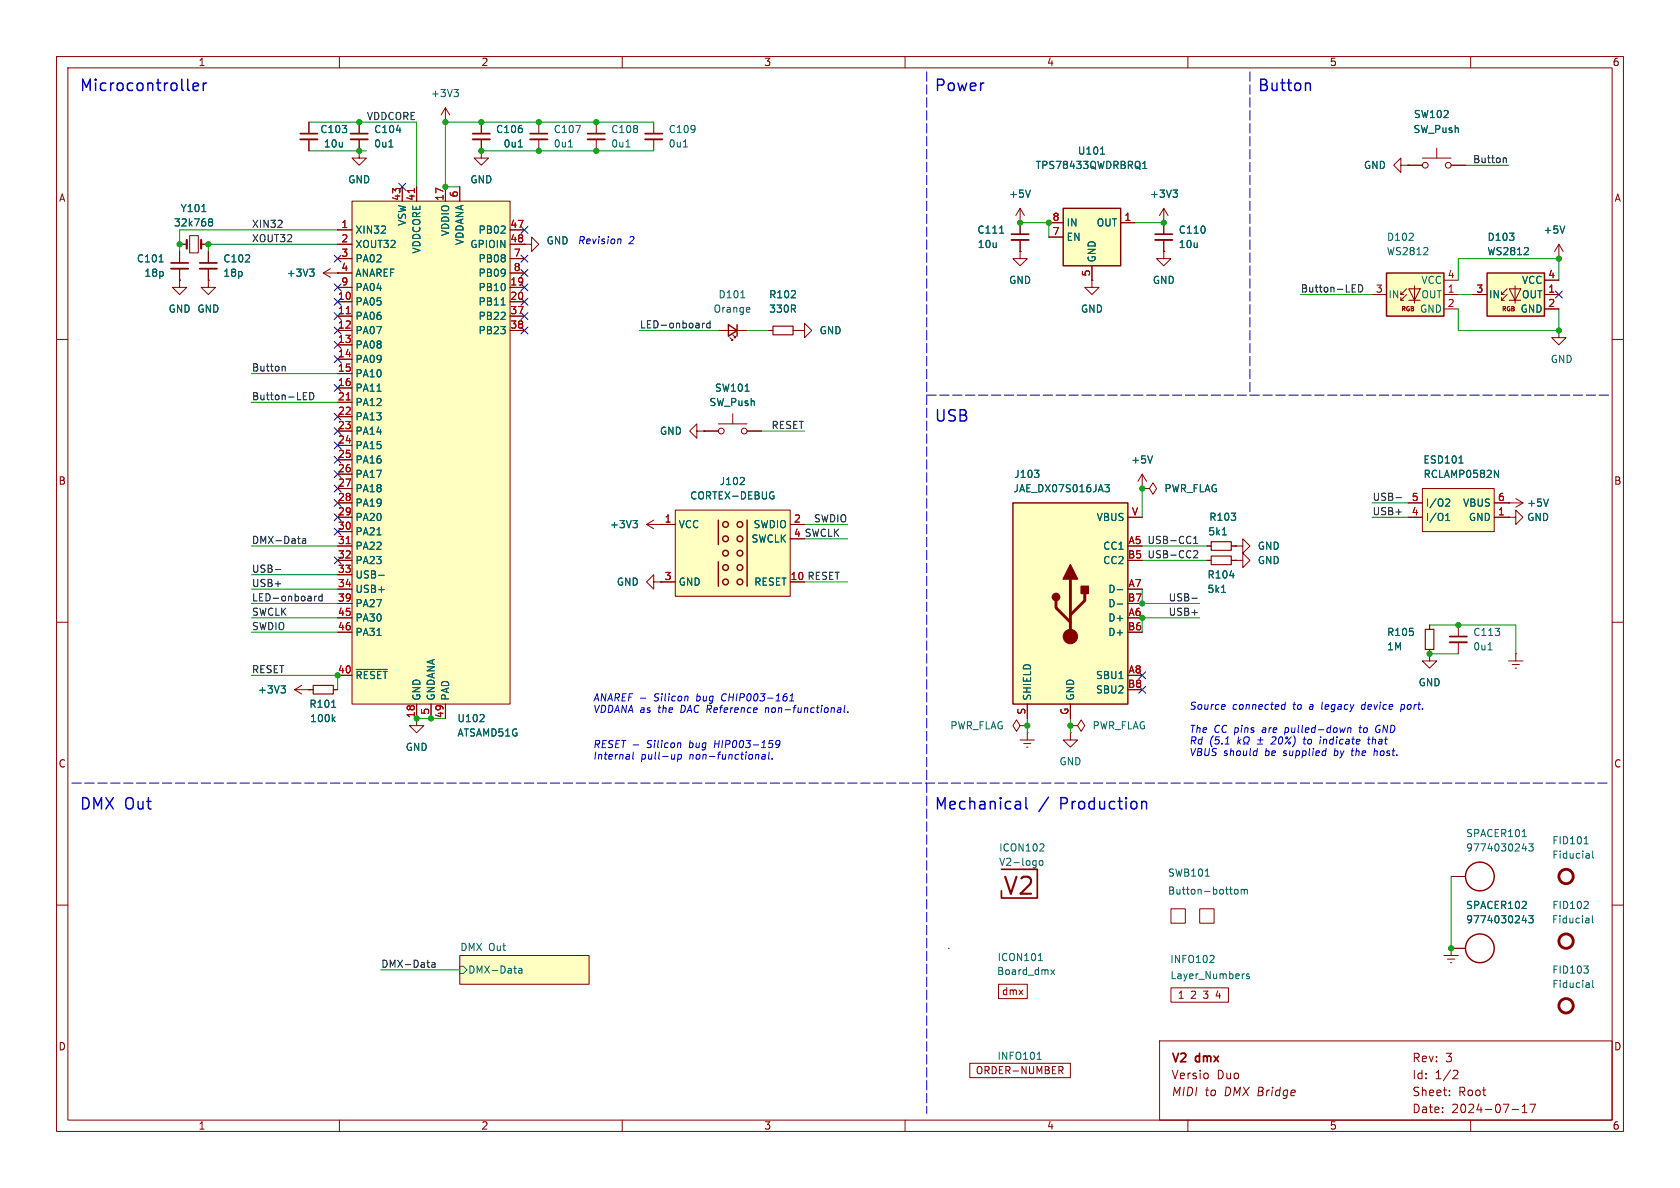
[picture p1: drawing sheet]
<svg xmlns="http://www.w3.org/2000/svg" width="297mm" height="210mm" viewBox="0 0 297 210" stroke-linecap="round" stroke-linejoin="round" font-family="sans-serif">
<g fill="none" stroke="#840000" stroke-width=".18">
<path d="M10 10h277v190h-277zM12 12h273v186h-273zM60 10v2M110 10v2M160 10v2M210 10v2M260 10v2M54.6 21.6v2M54.6 24.6v2.1M63.5 26.7v1.2h1.3l-1.3 1.3-1.3-1.3h1.3M63.5 26.7h.1M63.5 21.6v2"/>
<path d="M63.5 24.6v2.1M85.1 26.7v1.2h1.3l-1.3 1.3-1.3-1.3h1.3M85.1 26.7h.1M95.2 21.6v2M95.2 24.6v2.1M105.4 21.6v2M105.4 24.6v2.1M115.6 21.6v2M115.6 24.6v2.1M180.3 39.4h.1M180.3 36.8v4.6M180.3 36.8l-.7 1.3"/>
<path d="M180.3 36.8l.8 1.3M10 60h2M31.7 49.5v1.3h1.3l-1.3 1.3-1.2-1.3h1.2M31.7 49.5h.1M31.7 44.5v2M31.7 47.5v2M31.7 43.2h1.3M33.5 41.7h1.6v3h-1.6zM35.6 43.2h1.2M36.8 49.5v1.3h1.3l-1.3 1.3-1.2-1.3h1.2M36.8 49.5h.1M36.8 44.5v2"/>
<path d="M36.8 47.5v2M57.1 48.3l1.3 .7M57.1 48.3h2.6M58.4 47.5l-1.3 .8M127 58.4h5.1M129 59.7l.5 .5h-.2h.2v-.3M129.5 59.2l.5 .5h-.2h.2v-.3M135.9 58.4h.8M140.2 58.4h.8M141 58.4h1.2v-1.2l1.3 1.2-1.3 1.3v-1.3M141 58.4h.1M180.3 44.5v1.2h1.3l-1.3 1.3-1.2-1.3h1.2"/>
<path d="M180.3 44.5h.1M180.3 42.4v2.1M275.6 45.7h.1M275.6 43.2l-.8 1.3M275.6 43.2v2.5M275.6 43.2l.8 1.3M285 60h2M10 110h2M252.7 115.6v1.2h1.3l-1.3 1.3-1.2-1.3h1.2M252.7 115.6h.1M252.7 110.5v.8M252.7 114.8v.8"/>
<path d="M266.7 116.8h2.5M267.3 117.5h1.3M267.8 118.1h.3M268 115.6h.1M268 115.6v1.2M285 110h2M10 160h2M256.5 154.9h2.6M285 160h2M81.3 168.9h22.8v5.1h-22.8zM255.3 168.9h2.5M255.9 169.5h1.3"/>
<path d="M256.4 170.2h.3M256.5 167.6h.1M256.5 167.6v1.3M256.5 167.6h2.6M60 198v2M110 198v2M160 198v2M205 184h80v14h-80zM210 198v2M213.5 189.8v.8M256.2 193.6v.1M256.2 192.8v.1"/>
<path d="M257.1 189.2l.5 .1 .1 .3-.9 1.1h.9M260 198v2M267.3 196.1h1.2M269.1 196.7h.9M269.1 195.6l.4-.4v1.5M270.5 195.2h1l-.7 1.5"/>
</g>
<path d="M81.3 168.9h22.8v5.1h-22.8z" fill="#ffffc2" stroke="#ffffc2" stroke-width=".18"/>
<g fill="none" stroke="#006464" stroke-width=".18">
<path d="M35.7 37.4h.7M37 39.2h.1M37 38.7h.3l.2 .1 .1 .2-.3 .2M37.1 39.2h.2M37.1 39.2l-.1 .1M37.3 39.2l.3 .3-.1 .3-.2 .1h-.3M68.8 26h.7M70.1 23h.8M100.5 26h.7M101.8 22.2h.8l-.5 1.2M110.7 26h.7M120.8 26h.7"/>
<path d="M182.2 33.6l-.5 1.3M276.6 39.9l-.4 1.3M28.1 46.3h.8M54.7 47.6h.8l-.4 .5M55.3 48.1l.2 .2v.3l-.2 .2M131 52.6h.7M132.4 54.3l.2 .3-.6 .2M132.5 55.1l-.1 .1M176.7 41.2h.7M269.1 150h.8M269.1 147.9h.7M269.7 149.6v.8"/>
<path d="M270.3 149.2h.7l-.4 .5 .4 .1v.5l-.2 .1-.5-.1M280.7 159.4l.1 .2-.1 .3-.7 .7h.8M81.3 170.8h.6l.6 .7-.6 .6h-.6zM91.7 171.2h.5l.1 .8M92.3 171.5h-.5l-.1 .2 .1 .3h.5M269.1 162.7h.8M269.7 162.3v.8M270.3 161.9h.7l-.4 .5 .4 .1v.5l-.2 .1-.5-.1M280 170.8h.8l-.4 .4M280.7 171.3l.1 .2-.1 .5M280.9 162.4v.7M280.9 173.8l.1 .8"/>
<path d="M280.9 163.1h-.1M280.9 162.6l-.1 .1M281 174.5l-.2 .1M281 174l-.2 .1M281.5 161.9v1.1l.2 .1M281.6 173.3v1.1l.1 .2"/>
</g>
<path d="M53.1 24.6h3M62 24.6h3M93.7 24.6h3.1M103.9 24.6h3M114 24.6h3.1M30.2 47.5h3.1M35.3 47.5h3.1M178.8 42.4h3.1" fill="none" stroke="#840000" stroke-width=".33"/>
<path d="M53.1 23.6h3M62 23.6h3M93.7 23.6h3.1M103.9 23.6h3M114 23.6h3.1M30.2 46.5h3.1M35.3 46.5h3.1M178.8 41.4h3.1" fill="none" stroke="#840000" stroke-width=".3"/>
<g fill="none" stroke="#840000" stroke-width=".51">
<circle cx="276.9" cy="166.4" r="1.27"/>
<circle cx="276.9" cy="177.8" r="1.27"/>
</g>
<g fill="none" stroke="#840000" stroke-width=".25">
<path d="M128.8 57.4l1.5 1-1.5 1zM130.3 57.4v2"/>
<circle cx="261.6" cy="154.9" r="2.54"/>
<circle cx="261.6" cy="167.6" r="2.54"/>
</g>
<path d="M33 42.4v1.5M35.6 42.4v1.5" fill="none" stroke="#840000" stroke-width=".38"/>
<path d="M136.7 57.7h3.5v1.5h-3.5zM252 111.3h1.5v3.5h-1.5z" fill="none" stroke="#840000" stroke-width=".2"/>
<path d="M262.9 48.3h10.1v7.6h-10.1z" fill="#ffffc2"/>
<path d="M262.9 48.3h10.1v7.6h-10.1z" fill="none" stroke="#840000" stroke-width=".25"/>
<g fill="none" stroke="#840000" stroke-width=".18">
<path d="M92.7 43.2h1.3v-1.3l1.2 1.3-1.2 1.3v-1.3M92.7 43.2h.1M260.3 52.1h2.6M265.4 53.1h.5M265.4 52.1h.5M266.4 52.1l-1 1v-.5M266.4 51.1l-1 1v-.5M266.8 51.1h2.1l-1.1 2zM266.8 53.1h2.1M267.8 50.5v3.1M273 52.1h2.6M273 54.6h2.6"/>
<path d="M273 49.5h2.6M266.7 91.4h1.3v-1.2l1.2 1.2-1.2 1.3v-1.3M266.7 91.4h.1M52.1 121.9h3.3M52.1 121.9l1.2 .8M53.3 121.2l-1.2 .7M54.6 121.9h.1M58.9 121.9h.8"/>
</g>
<g fill="none" stroke="#006464" stroke-width=".18">
<path d="M269.4 45h.8M270.1 43.9v.4M49.7 121.2h.7l-.4 .5M50.2 121.7l.2 .3v.3l-.2 .2M58.6 125h.8M58.9 127.1l.3 .5M59.2 126.7l-.4 .5M280.1 149.2h.7M280.3 148.1l.1-.2v1.3M280.9 150.9l.1 .8M281 151.6l-.2 .1M281 151.2h-.2"/>
<path d="M281.6 150.4v1.1l.1 .2"/>
</g>
<circle cx="276.9" cy="154.9" r="1.27" fill="none" stroke="#840000" stroke-width=".51"/>
<path d="M55.4 121.2h3.5v1.5h-3.5z" fill="none" stroke="#840000" stroke-width=".2"/>
<path d="M251.5 86.4h12.7v7.6h-12.7z" fill="#ffffc2"/>
<path d="M85.1 21.6v2M85.1 24.6v2.1M248.9 91.4h2.6M248.9 88.9h2.6M251.5 86.4h12.7v7.6h-12.7zM264.2 91.4h2.5M264.2 88.9h5M266.7 88.9h.1M268 88.1l1.2 .8M269.2 88.9l-1.2 .8" fill="none" stroke="#840000" stroke-width=".18"/>
<path d="M91.6 26h.8M255.6 92h.7M255.6 91.1l.3-.4v1.3M255.8 88.2l.4 .1 .1 .3-.8 .9h.8M257.9 81.9h.8M264.2 83.1l.7 1.3v-1.3M273.7 88.2l-.4 1.3" fill="none" stroke="#006464" stroke-width=".18"/>
<path d="M83.6 24.6h3" fill="none" stroke="#840000" stroke-width=".33"/>
<path d="M83.6 23.6h3" fill="none" stroke="#840000" stroke-width=".3"/>
<path d="M188 36.8h10.1v10.2h-10.1z" fill="#ffffc2"/>
<path d="M188 36.8h10.1v10.2h-10.1z" fill="none" stroke="#840000" stroke-width=".25"/>
<g fill="none" stroke="#840000" stroke-width=".18">
<path d="M185.4 39.4h2.6M198.1 39.4h2.6M205.7 39.4h.1M205.7 36.8l-.7 1.3M205.7 36.8v4.6M205.7 36.8l.8 1.3M247.6 29.2v-1.3l-1.2 1.3 1.2 1.3v-1.3h1.3M248.9 29.2h.1M248.9 29.2h2.6M251.5 27.9h5M254 26.2v1.7M256.5 29.2h2.6"/>
<path d="M185.4 41.9h2.6M193 49.5v1.3h1.3l-1.3 1.3-1.2-1.3h1.2M193 49.5h.1M193 47v2.5M205.7 44.5v1.2h1.3l-1.3 1.3-1.2-1.3h1.2M205.7 44.5h.1M205.7 42.4v2.1M180.3 128.3l-.6-1-.6 1 .6 1 .6-1h1.3M180.3 130.8h2.6M181 131.4h1.2M181.5 132.1h.2M181.6 128.3h.1"/>
<path d="M181.6 129.5h.1M181.6 129.5v1.3M189.2 128.3h1.3l.6-1 .7 1-.7 1-.6-1M189.2 128.3h.1M189.2 129.5v1.3h1.3l-1.3 1.3-1.2-1.3h1.2M189.2 129.5h.1M207 160.7h2.5v2.5h-2.5zM212.1 160.7h2.5v2.5h-2.5z"/>
<circle cx="252" cy="29.2" r=".51"/>
<circle cx="256" cy="29.2" r=".51"/>
</g>
<g fill="none" stroke="#006464" stroke-width=".18">
<path d="M194.6 27.2h.7M202 29.8h.7M202 28.9l.4-.4v1.3M207.4 33.6h.7l-.4 .5M207.9 34.1l.2 .2v.3l-.2 .3M183.8 152.2l.3-.1 .3 .3v.3l-.3 .3-.3-.1-.1-.2zM184.4 149.2l.2 .2-.1 .3-.7 .7h.8M213.1 154.9h.7M218.3 157.3l.3-.1 .3 .3v.3l-.3 .3-.3-.1-.1-.2zM219.4 157.3l.4-.1 .2 .2M219.4 157.2v.9M220 157.4l.2-.2 .3 .1v.8"/>
<path d="M220 157.4v.7"/>
</g>
<path d="M204.2 42.4h3.1" fill="none" stroke="#840000" stroke-width=".33"/>
<path d="M204.2 41.4h3.1M177 153.7h6.4v5.1h-6.4v-1.3" fill="none" stroke="#840000" stroke-width=".3"/>
<path d="M245.1 48.3h10.2v7.6h-10.2z" fill="#ffffc2"/>
<path d="M245.1 48.3h10.2v7.6h-10.2z" fill="none" stroke="#840000" stroke-width=".25"/>
<g fill="none" stroke="#840000" stroke-width=".18">
<path d="M78.7 19.1l-.7 1.2M78.7 19.1v2.5M78.7 19.1l.8 1.2M78.7 21.6h.1M242.6 52.1h2.5M247.6 53.1h.6M247.6 52.1h.6M248.7 52.1l-1.1 1v-.5M248.7 51.1l-1.1 1v-.5M249 51.1h2.1l-1 2zM249 53.1h2.1M250.1 50.5v3.1"/>
<path d="M255.3 52.1h2.5M255.3 54.6h2.5M255.3 49.5h2.5M275.6 58.4v1.3h1.3l-1.3 1.3-1.3-1.3h1.3M275.6 58.4h.1M201.9 86.4h.1M201.9 83.8l-.7 1.3M201.9 83.8v2.6M201.9 83.8l.8 1.3M213.4 99.1h.7M213.4 96.5h.7M217.7 99.1h.7"/>
<path d="M217.7 96.5h.7M218.4 96.5h1.3v-1.2l1.3 1.2-1.3 1.3v-1.3M218.4 96.5h.1M218.4 99.1h1.3v-1.3l1.3 1.3-1.3 1.2v-1.2M218.4 99.1h.1M115.6 102.9v-1.3l-1.3 1.3 1.3 1.2v-1.2h1.2M116.8 102.9h.1M257.8 110.5v2M257.8 113.5v2.1M73.7 127v1.3h1.2l-1.2 1.2-1.3-1.2h1.3M167.6 167.6h.1M176.5 174h5.1v2.5h-5.1z"/>
<path d="M207 174.6h10.2v2.6h-10.2zM171.4 188h17.8v2.5h-17.8zM187.2 188.5h.5l.2 .3-.1 .3-.6 .1M187.5 189.2l.4 .6"/>
</g>
<g fill="none" stroke="#006464" stroke-width=".18">
<path d="M80.3 15.8h.7l-.4 .5M80.8 16.3l.2 .2v.3l-.2 .3M251.6 45h.8M252.4 43.9v.4M203.7 80.6l-.4 1.3M216.1 94.6h.7M216 104.7h.7M217.4 101.8h.8M263.1 114.9h.7M183.6 169.8h.7M183.8 168.7l.1-.2v1.3M185.8 171.4l.6 .9"/>
<path d="M186.4 171.4l-.6 .9M214.4 168.9l.2 .2v.3l-.8 .8h.8M219.9 172.2h.1M220.8 172.2h-.3l-.2 .1 .1 .2 .4 .1v.3h-.5M183.4 187.3h.7M183.6 186.2l.1-.2v1.3"/>
</g>
<path d="M256.3 113.5h3" fill="none" stroke="#840000" stroke-width=".33"/>
<path d="M256.3 112.5h3" fill="none" stroke="#840000" stroke-width=".3"/>
<path d="M214.1 98.3h3.6v1.5h-3.6zM214.1 95.8h3.6v1.5h-3.6z" fill="none" stroke="#840000" stroke-width=".2"/>
<path d="M179.1 88.9h20.3v35.6h-20.3z" fill="#ffffc2"/>
<path d="M179.1 88.9h20.3v35.6h-20.3z" fill="none" stroke="#840000" stroke-width=".25"/>
<g fill="#840000" stroke="#840000" stroke-width=".25">
<path d="M189.2 99.8l1.3 2.6h-2.5z"/>
<path d="M191.1 103.6h1.3v1.3h-1.3z"/>
<circle cx="186.7" cy="105.5" r=".63"/>
</g>
<circle cx="189.2" cy="112.5" r="1.27" fill="#840000" stroke="#840000" stroke-width=".18"/>
<path d="M186.7 106.2v1.2l2.5 2.6M189.2 102.4v10.1M191.8 104.9v1.3l-2.6 2.5" fill="none" stroke="#840000" stroke-width=".51"/>
<path d="M111.9 92h.8l-.4 .5M112.4 92.5l.3 .2v.3l-.3 .3M182.9 83.1h.8l-.5 .5M183.5 83.7l.2 .2-.2 .4M195.3 85.7h.8l-.4 .5 .4 .1v.5l-.2 .1h-.5M197.5 104.2h1M197.5 106.8h1" fill="none" stroke="#006464" stroke-width=".18"/>
<path d="M114.3 92.7l1.3 .8M114.3 92.7h2.5M115.6 91.9l-1.3 .8M116.8 92.7h.1M199.4 91.4h2.5M181.6 124.5v2.5M189.2 124.5v2.5" fill="none" stroke="#840000" stroke-width=".18"/>
<path d="M119.4 90.2h20.3v15.2h-20.3z" fill="#ffffc2"/>
<g fill="none" stroke="#840000" stroke-width=".25">
<path d="M127 91.9v4.4M127 99.3v4.3M132.1 91.9v11.7"/>
<circle cx="128.3" cy="92.7" r=".51"/>
<circle cx="128.3" cy="97.8" r=".51"/>
<circle cx="128.3" cy="95.3" r=".51"/>
<circle cx="130.8" cy="95.3" r=".51"/>
<circle cx="130.8" cy="92.7" r=".51"/>
<circle cx="130.8" cy="97.8" r=".51"/>
<circle cx="128.3" cy="102.9" r=".51"/>
<circle cx="128.3" cy="100.3" r=".51"/>
<circle cx="130.8" cy="100.3" r=".51"/>
<circle cx="130.8" cy="102.9" r=".51"/>
</g>
<g fill="none" stroke="#840000" stroke-width=".18">
<path d="M123.2 76.2v-1.3l-1.3 1.3 1.3 1.3v-1.3h1.3M124.5 76.2h.1M124.5 76.2h2.5M127 74.9h5.1M129.5 73.2v1.7M132.1 76.2h2.5M116.8 92.7h2.6M119.4 90.2h20.3v15.2h-20.3zM139.7 92.7h2.5M201.9 86.4h1.3l.6-1.1 .7 1.1-.7 1-.6-1M201.9 86.4h.1M116.8 102.9h2.6"/>
<circle cx="127.5" cy="76.2" r=".51"/>
<circle cx="131.6" cy="76.2" r=".51"/>
</g>
<path d="M131.7 69.2h.7M131.5 84.5l.1 .1-.1 .3-.7 .8h.8M136.6 87.7h.2v.4l-.2 .1M136.6 86.9l.2 .1" fill="none" stroke="#006464" stroke-width=".18"/>
<path d="M62.2 35.6h28v88.9h-28z" fill="#ffffc2"/>
<g fill="none" stroke="#840000" stroke-width=".18">
<path d="M54.6 21.6v2M54.6 24.6v2.1M62.2 35.6h28v88.9h-28zM63.5 26.7h.1M63.5 21.6v2M63.5 24.6v2.1M71.1 33v2.6M73.7 33v2.6M78.7 33v2.6M81.3 33v2.6M85.1 26.7h.1M85.1 21.6v2"/>
<path d="M85.1 24.6v2.1M180.3 39.4h.1M180.3 39.4v2M185.4 39.4h2.6M198.1 39.4h2.6M205.7 39.4h.1M205.7 39.4v2M248.9 29.2h.1M248.9 29.2h2.6M256.5 29.2h2.6M31.7 49.5h.1M31.7 43.2h1.3"/>
<path d="M31.7 44.5v2M31.7 47.5v2M35.6 43.2h1.2M36.8 49.5h.1M36.8 44.5v2M36.8 47.5v2M59.7 40.6h2.5M59.7 53.3h2.5M59.7 55.9h2.5M59.7 58.4h2.5M59.7 50.8h2.5M59.7 43.2h2.5"/>
<path d="M59.7 45.7h2.5M59.7 48.3h2.5M90.2 40.6h2.5M90.2 53.3h2.5M90.2 55.9h2.5M90.2 58.4h2.5M90.2 50.8h2.5M90.2 43.2h2.5M90.2 45.7h2.5M90.2 48.3h2.5M92.7 43.2h.1M135.9 58.4h.8"/>
<path d="M140.2 58.4h.8M141 58.4h.1M180.3 44.5h.1M180.3 42.4v2.1M185.4 41.9h2.6M193 49.5h.1M193 47v2.5M205.7 44.5h.1M205.7 42.4v2.1M260.3 52.1h2.6M273 52.1h2.6M273 54.6h2.6"/>
<path d="M273 49.5h2.6M275.6 45.7h.1M59.7 61h2.5M59.7 63.5h2.5M59.7 66h2.5M59.7 68.6h2.5M59.7 71.1h2.5M59.7 73.7h2.5M59.7 76.2h2.5M59.7 78.7h2.5M124.5 76.2h.1M124.5 76.2h2.5"/>
<path d="M132.1 76.2h2.5M59.7 81.3h2.5M59.7 83.8h2.5M59.7 86.4h2.5M59.7 88.9h2.5M59.7 91.4h2.5M59.7 94h2.5M59.7 96.5h2.5M59.7 99.1h2.5M116.8 92.7h.1M116.8 92.7h2.6M139.7 92.7h2.5"/>
<path d="M199.4 91.4h2.5M201.9 86.4h.1M213.4 96.5h.7M213.4 99.1h.7M217.7 96.5h.7M217.7 99.1h.7M218.4 99.1h.1M218.4 96.5h.1M248.9 88.9h2.6M248.9 91.4h2.6M264.2 88.9h2.5M264.2 91.4h2.5"/>
<path d="M266.7 88.9h.1M266.7 91.4h.1M59.7 101.6h2.5M59.7 104.1h2.5M59.7 106.7h2.5M59.7 119.4h2.5M59.7 109.2h2.5M59.7 111.8h2.5M116.8 102.9h.1M116.8 102.9h2.6M252.7 115.6h.1M252.7 110.5v.8"/>
<path d="M252.7 114.8v.8M54.6 121.9h.1M54.6 121.9h.8M58.9 121.9h.8M73.7 124.5v2.5M76.2 124.5v2.5M78.7 124.5v2.5M181.6 124.5v2.5M189.2 124.5v2.5M256.5 167.6h.1M256.5 167.6h2.6"/>
</g>
<path d="M73.2 33.3v.7M61.2 55.5h.7M61.2 70.7h.7M61.2 96.1h.7" fill="none" stroke="#a90000" stroke-width=".18"/>
<g fill="none" stroke="#006464" stroke-width=".18">
<path d="M35.7 37.4h.7M37 39.2h.1M37 38.7h.3l.2 .1 .1 .2-.3 .2M37.1 39.2h.2M37.1 39.2l-.1 .1M37.3 39.2l.3 .3-.1 .3-.2 .1h-.3M68.8 26h.7M70.1 23h.8M91.6 26h.8M182.2 33.6l-.5 1.3M194.6 27.2h.7M202 29.8h.7"/>
<path d="M202 28.9l.4-.4v1.3M207.4 33.6h.7l-.4 .5M207.9 34.1l.2 .2v.3l-.2 .3M276.6 39.9l-.4 1.3M28.1 46.3h.8M54.7 47.6h.8l-.4 .5M55.3 48.1l.2 .2v.3l-.2 .2M88.6 53.9h.7M176.7 41.2h.7M269.4 45h.8M270.1 43.9v.4M66.6 69.2h.8"/>
<path d="M131.7 69.2h.7M66.6 94.6h.8M111.9 92h.8l-.4 .5M112.4 92.5l.3 .2v.3l-.3 .3M131.5 84.5l.1 .1-.1 .3-.7 .8h.8M136.6 87.7h.2v.4l-.2 .1M136.6 86.9l.2 .1M182.9 83.1h.8l-.5 .5M183.5 83.7l.2 .2-.2 .4M195.3 85.7h.8l-.4 .5 .4 .1v.5l-.2 .1h-.5M203.7 80.6l-.4 1.3M216.1 94.6h.7"/>
<path d="M255.6 92h.7M255.6 91.1l.3-.4v1.3M255.8 88.2l.4 .1 .1 .3-.8 .9h.8M257.9 81.9h.8M264.2 83.1l.7 1.3v-1.3M273.7 88.2l-.4 1.3M63 118.3h5.5M66.6 112.3h.8M67 101.7h.9M197.5 104.2h1M197.5 106.8h1M216 104.7h.7"/>
<path d="M217.4 101.8h.8M49.7 121.2h.7l-.4 .5M50.2 121.7l.2 .3v.3l-.2 .2M58.6 125h.8M58.9 127.1l.3 .5M59.2 126.7l-.4 .5M84.8 127.6h.8M85.5 126.4v.5M269.1 162.7h.8M269.7 162.3v.8M270.3 161.9h.7l-.4 .5 .4 .1v.5l-.2 .1-.5-.1"/>
</g>
<g fill="none" stroke="#0f0f0f" stroke-width=".18">
<path d="M265.9 27.9l.4 .2v.7M124.2 57.1v.9M124.6 57.1l-.4 .3M125.5 57.2l-.3-.1-.3 .3 .1 .5h.5M125.5 56.7v1.3M239 51.6h.6M239 50.4h.6M240.2 50.4a.64 .64 0 0 1 .7 .6 .64 .64 0 0 1-.7 .6zM50.1 64.7l.3 .2v.7M53.6 70.7h.6M53.6 69.4h.6M54.8 69.4a.64 .64 0 0 1 .7 .6 .64 .64 0 0 1-.7 .7z"/>
<path d="M53.5 95.3h.5v.8M54 95.5l-.4 .1-.2 .2 .2 .3 .4-.1M211 96.1h.7M211 95.2l.4-.4v1.3M211 97.5l.5-.2 .2 .4-.7 .9h.7M246.8 88h1M48.7 100.7h.9M55.6 105.4v.8M56 105.4l-.4 .2M56.9 105.4h-.3l-.3 .2 .2 .6h.4M56.9 105v1.2M210.7 105.7h1"/>
<path d="M76.4 170.2h.4l.1 .8M76.9 170.5h-.4l-.2 .2 .2 .3 .4-.1"/>
</g>
<path d="M35.9 14.7v1.3M36.5 14.7a.51 .51 0 0 0-.6 .3M181.4 141v1.7l.2 .3" fill="none" stroke="#0000c2" stroke-width=".25"/>
<g fill="none" stroke="#0000c2" stroke-width=".18">
<path d="M109.5 42.2l.3 .2-.1 .7M105 123.9l.6-1.3 .2 1.3M105.2 123.5h.6M107.1 122.6l-.1 1.3-.6-1.3-.1 1.3M107.4 123.9l.6-1.3 .3 1.3M107.6 123.5h.6M108.8 123.3l.6-.1 .1-.1v-.3l-.2-.2h-.5l-.1 1.3M109.1 123.3l.3 .6M110 123.2h.5M110.7 122.6h-.6l-.2 1.3h.7M111.2 123.2h.4M111.9 122.6h-.6l-.2 1.3"/>
<path d="M112 132.9l-.2 1.1 .2 .2M115.2 131l-.4-.1-.2 .1-.1 .4 .5 .2 .1 .3-.3 .3-.4-.1M115.7 131.3l-.1 .9M115.8 130.9v.1M116.4 130.9l-.1 1.1 .1 .2M117 131.3l-.1 .9M117.1 130.9l-.1 .1M118.1 131.4l-.3-.1-.3 .3 .1 .5h.5M118.7 131.4l.2-.1 .3 .1v.5l-.1 .2-.3 .1-.2-.2zM119.3 133.4l-.1 .8M119.8 131.4l.2-.1 .3 .1v.8M119.9 131.3l-.2 .9"/>
<path d="M119.9 133.4h.5v.6l-.2 .2-.4-.1M119.9 133.4l-.1 1.2M121.5 123.1l.1 .1v.7M126.4 131.5h.7M126.4 130.9l-.1 1.3M127.2 130.9l-.2 1.3M127.8 130.9l-.2 1.3M128.3 131.6l.6-.1 .1-.2v-.3l-.1-.1h-.5l-.2 1.3M129.7 131l.3-.1a.75 .75 0 0 1-.3 1.3l-.1-.2-.1-.3zM130.9 131l.3-.1a.75 .75 0 0 1-.3 1.3l-.1-.2-.1-.3zM131.9 130.9h.8l-.5 .5 .4 .1-.1 .5-.2 .2-.5-.2M133.2 131.7h.9"/>
<path d="M134 133.4l.2 .1-.1 .7M134.6 132.2h.7M134.7 131.3l.4-.4-.1 1.3M134.8 133.4h.5l-.1 .8M135.3 133.7l-.6 .1-.1 .2 .2 .2 .4-.1M135.4 125.1l-.1 .9M135.4 125.2h.1M136 132.9l-.1 1.1 .1 .2M136.5 134.1v.1M136.7 130.9h-.6l-.2 .6 .2-.1h.4l.1 .2-.1 .4-.2 .2-.5-.2M137.9 131.4l-.3 .3-.4-.1-.1-.2 .1-.3 .2-.2h.3l.2 .2a.96 .96 0 0 1-.5 1.1h-.2M139.6 123.9h.7"/>
<path d="M139.7 123l.4-.4-.2 1.3M148.1 125.2h.5v.8M148.7 125.4l-.5 .1-.2 .1 .2 .4 .4-.1M149.4 124.7l-.2 1.1 .2 .2M149.9 125.8v.2M211.4 124.2l-.5-.1-.2 .1v.4l.5 .2 .1 .4-.3 .2-.5-.1M211.9 124.7l.2-.2 .3 .2v.5l-.1 .1-.3 .1-.2-.1zM213 124.5v.8l.3 .1 .2-.1M213.6 124.5l-.1 .9M214.2 124.5l-.1 .9M214.6 124.5l-.4 .3M215.5 124.6h-.5l-.2 .6 .3 .2 .3-.1"/>
<path d="M216 125l.6-.2-.1-.2h-.4l-.2 .6 .2 .2 .4-.1M219 130.3l-.2 1.2M219 131l.3 .5M219.4 130.7l-.6 .5M219.9 130.6l-.1 .3 .3 .4v.2h-.3M220.9 130.6a.58 .58 0 0 1-.4 .7l-.1 .2h.3M222.3 131.5h.9M222.3 132.3l-.2 1.3M222.3 130.8h1M222.9 130.3l-.1 1M225.1 130.3l-.2 .1M225.4 130.3l.2 .2-.1 .3-.8 .7h.8"/>
<path d="M226.4 130.3a.82 .82 0 0 0-.2 1.2 .75 .75 0 0 0 .3-1.2M226.7 124.6h.5M227.1 125.3l-.4 .1M227.2 124.1l-.1 1.3M227.9 131.2h.2v.3h-.3zM228.3 130.3l-1.1 1.2M229 130.6l-.1 .6-.4 .8M230.4 130.7h.5M230.6 130.3l-.1 1 .3 .2M233.4 130.7l-.1 .8M237.8 128.6l-.3 .9M238.3 128.8l.2-.2 .3 .1v.8"/>
<path d="M238.3 128.6l-.1 .9M238.9 132.7h.5M239.1 132.3l-.1 1.1 .2 .2M240.3 128.6h.4M240.5 128.2l-.1 1.1 .2 .2M240.9 124.6l-.2 .6 .2 .2M241.8 130.7h.5M242 130.3l-.1 1 .2 .2M243 132.3l-.1 1.3M243.3 132.7l-.3 .1M243.7 128.2a.65 .65 0 0 0-.5 .6 .65 .65 0 0 0 .5 .7M247.7 125.3l.3 .1"/>
<path d="M247.8 124.5l-.2 1.3M248.1 124.5l-.4 .1"/>
</g>
<path d="M163.8 12.7v184.2M221 12.7v57.2M163.8 69.9h120.7M12.7 138.4h271.8" fill="none" stroke="#0000c2" stroke-width=".18" stroke-dasharray="1.7 .6"/>
<g fill="none" stroke="#009600" stroke-width=".18">
<path d="M54.6 26.7h10.2M54.6 21.6h19.1v11.4M85.1 26.7h30.5M115.6 21.6h-36.9v11.4h2.6M180.3 39.4h5.1v2.5M200.7 39.4h5M259.1 29.2h7.6M59.7 40.6h-28v3.9M59.7 43.2h-22.9v1.3M113 58.4h14M132.1 58.4h3.8M229.9 52.1h12.7"/>
<path d="M257.8 49.5v-3.8h17.8v3.8M257.8 54.6v3.8h17.8v-3.8M257.8 52.1h2.5M44.4 71.1h15.3M44.4 66h15.3M134.6 76.2h7.6M44.4 96.5h15.3M142.2 95.3h7.7M142.2 92.7h7.7M201.9 96.5h11.5M201.9 99.1h11.5M201.9 86.4v5"/>
<path d="M242.6 88.9h6.3M242.6 91.4h6.3M44.4 119.4h15.3v2.5M44.4 106.7h15.3M44.4 109.2h15.3M44.4 101.6h15.3M44.4 104.1h15.3M44.4 111.8h15.3M142.2 102.9h7.7M201.9 104.1v2.6h10.2M212.1 109.2h-10.2v2.6M252.7 115.6h5.1"/>
<path d="M252.7 110.5h15.3v5.1M73.7 127h5M181.6 127v2.5M189.2 127v2.5M256.5 154.9v12.7M67.3 171.5h14"/>
</g>
<g fill="none" stroke="#000084" stroke-width=".18">
<path d="M70.5 32.4l1.2 1.2M71.7 32.4l-1.2 1.2M59.1 52.7l1.2 1.2M59.1 55.3l1.2 1.2M59.1 57.8l1.2 1.2M59.1 50.2l1.2 1.2M59.1 45.1l1.2 1.2M60.3 52.7l-1.2 1.2M60.3 55.3l-1.2 1.2M60.3 57.8l-1.2 1.2M60.3 50.2l-1.2 1.2M60.3 45.1l-1.2 1.2"/>
<path d="M92.1 57.8l1.2 1.2M92.1 45.1l1.2 1.2M92.1 40l1.2 1.2M92.1 50.2l1.2 1.2M92.1 47.7l1.2 1.2M92.1 55.3l1.2 1.2M92.1 52.7l1.2 1.2M93.3 57.8l-1.2 1.2M93.3 45.1l-1.2 1.2M93.3 40l-1.2 1.2M93.3 50.2l-1.2 1.2M93.3 47.7l-1.2 1.2"/>
<path d="M93.3 55.3l-1.2 1.2M93.3 52.7l-1.2 1.2M275 51.5l1.2 1.2M276.2 51.5l-1.2 1.2M59.1 60.4l1.2 1.2M59.1 62.9l1.2 1.2M59.1 68l1.2 1.2M59.1 78.1l1.2 1.2M59.1 75.6l1.2 1.2M59.1 73.1l1.2 1.2M60.3 78.1l-1.2 1.2M60.3 60.4l-1.2 1.2"/>
<path d="M60.3 62.9l-1.2 1.2M60.3 68l-1.2 1.2M60.3 75.6l-1.2 1.2M60.3 73.1l-1.2 1.2M59.1 83.2l1.2 1.2M59.1 80.7l1.2 1.2M59.1 98.5l1.2 1.2M59.1 90.8l1.2 1.2M59.1 93.4l1.2 1.2M59.1 85.8l1.2 1.2M59.1 88.3l1.2 1.2M60.3 90.8l-1.2 1.2"/>
<path d="M60.3 83.2l-1.2 1.2M60.3 80.7l-1.2 1.2M60.3 88.3l-1.2 1.2M60.3 85.8l-1.2 1.2M60.3 98.5l-1.2 1.2M60.3 93.4l-1.2 1.2M201.3 118.8l1.2 1.2M202.5 118.8l-1.2 1.2M201.3 121.3l1.2 1.2M202.5 121.3l-1.2 1.2"/>
</g>
<g fill="#009600" stroke="#009600" stroke-width=".18">
<circle cx="185.4" cy="39.4" r=".46"/>
<circle cx="180.3" cy="39.4" r=".46"/>
<circle cx="105.4" cy="26.7" r=".46"/>
<circle cx="105.4" cy="21.6" r=".46"/>
<circle cx="78.7" cy="21.6" r=".46"/>
<circle cx="95.2" cy="21.6" r=".46"/>
<circle cx="95.2" cy="26.7" r=".46"/>
<circle cx="85.1" cy="26.7" r=".46"/>
<circle cx="85.1" cy="21.6" r=".46"/>
<circle cx="201.9" cy="86.4" r=".46"/>
<circle cx="201.9" cy="109.2" r=".46"/>
<circle cx="201.9" cy="106.7" r=".46"/>
<circle cx="189.2" cy="128.3" r=".46"/>
<circle cx="181.6" cy="128.3" r=".46"/>
<circle cx="257.8" cy="110.5" r=".46"/>
<circle cx="252.7" cy="115.6" r=".46"/>
<circle cx="256.5" cy="167.6" r=".46"/>
<circle cx="76.2" cy="127" r=".46"/>
<circle cx="73.7" cy="127" r=".46"/>
<circle cx="59.7" cy="119.4" r=".46"/>
<circle cx="275.6" cy="58.4" r=".46"/>
<circle cx="275.6" cy="45.7" r=".46"/>
<circle cx="205.7" cy="39.4" r=".46"/>
<circle cx="78.7" cy="33" r=".46"/>
<circle cx="63.5" cy="21.6" r=".46"/>
<circle cx="36.8" cy="43.2" r=".46"/>
<circle cx="31.7" cy="43.2" r=".46"/>
<circle cx="63.5" cy="26.7" r=".46"/>
</g>
<text font-size="4.2" fill="#840000" x="177.2" y="158.7">V2</text>
<g font-size="2.8" fill="#0000c2">
<text x="14" y="16.3">Microcontroller</text>
<text x="165.1" y="16.3">Power</text>
<text x="222.2" y="16.3">Button</text>
<text x="165.1" y="74.7">USB</text>
<text x="14" y="143.3">DMX Out</text>
<text x="165.1" y="143.3">Mechanical</text>
<text x="183.7" y="143.3">/</text>
<text x="187.6" y="143.3">Production</text>
</g>
<g font-size="2.1" fill="#840000">
<text x="207" y="188.2">V2</text>
<text x="207" y="191">Versio</text>
<text x="211.5" y="188.2">dmx</text>
<text x="215.1" y="191">Duo</text>
<text x="249.6" y="188">Rev:</text>
<text x="249.6" y="191">Id:</text>
<text x="253.7" y="191">1/2</text>
<text x="255.5" y="188">3</text>
<text x="207" y="194">MIDI to</text>
<text x="216.5" y="194">DMX Bridge</text>
<text x="249.6" y="197">Date:</text>
<text x="249.6" y="194">Sheet:</text>
<text x="256.6" y="197">2024-07-17</text>
<text x="257.8" y="194">Root</text>
</g>
<g font-size="1.8" fill="#840000">
<text x="35" y="11.9">1</text>
<text x="85" y="11.9">2</text>
<text x="135" y="11.9">3</text>
<text x="185" y="11.9">4</text>
<text x="235" y="11.9">5</text>
<text x="285" y="11.9">6</text>
<text x="10.3" y="35.9">A</text>
<text x="285.3" y="35.9">A</text>
<text x="60.3" y="48">4</text>
<text x="10.3" y="85.9">B</text>
<text x="285.3" y="85.9">B</text>
<text x="140.3" y="95">4 SWCLK</text>
<text x="139.7" y="102.6">10 RESET</text>
<text x="10.3" y="135.9">C</text>
<text x="285.3" y="135.9">C</text>
<text x="177" y="176.1">dmx</text>
<text x="208.1" y="176.8">1</text>
<text x="210.5" y="176.8">2</text>
<text x="212.9" y="176.8">3</text>
<text x="215.3" y="176.8">4</text>
<text x="10.3" y="185.9">D</text>
<text x="285.3" y="185.9">D</text>
<text x="172.4" y="190.1">ORDER-NUMBER</text>
<text x="35" y="199.9">1</text>
<text x="85" y="199.9">2</text>
<text x="135" y="199.9">3</text>
<text x="185" y="199.9">4</text>
<text x="235" y="199.9">5</text>
<text x="285" y="199.9">6</text>
</g>
<g font-size="1.8" fill="#006464">
<text x="76.1" y="17.4">+3V3</text>
<text x="56.5" y="23.7">C103</text>
<text x="66" y="23.7">C104</text>
<text x="87.6" y="23.7">C106</text>
<text x="97.8" y="23.7">C107</text>
<text x="108" y="23.7">C108</text>
<text x="118.1" y="23.7">C109</text>
<text x="249.8" y="23.7">SW_Push</text>
<text x="249.9" y="21.1">SW102</text>
<text x="57.2" y="26.3">10u</text>
<text x="66" y="26.3">0u1</text>
<text x="88.9" y="26.3">0u1</text>
<text x="97.8" y="26.3">0u1</text>
<text x="108" y="26.3">0u1</text>
<text x="118.1" y="26.3">0u1</text>
<text x="190.5" y="27.5">U101</text>
<text x="61.5" y="32.6">GND</text>
<text x="83.1" y="32.6">GND</text>
<text x="178.3" y="35.2">+5V</text>
<text x="183" y="30.1">TPS78433QWDRBRQ1</text>
<text x="203.2" y="35.2">+3V3</text>
<text x="241" y="30.1">GND</text>
<text x="30.7" y="40.2">32k768</text>
<text x="31.8" y="37.7">Y101</text>
<text x="62.7" y="41.5">XIN32</text>
<text x="72" y="40" transform="rotate(-90 72 40)">VSW</text>
<text x="79.6" y="41.8" transform="rotate(-90 79.6 41.8)">VDDIO</text>
<text x="84.5" y="41.5">PB02</text>
<text x="172.7" y="41.5">C111</text>
<text x="188.5" y="40.2">IN</text>
<text x="193.8" y="40.2">OUT</text>
<text x="208.3" y="41.5">C110</text>
<text x="272.8" y="41.5">+5V</text>
<text x="24.1" y="46.6">C101</text>
<text x="39.4" y="46.6">C102</text>
<text x="62.7" y="44">XOUT32</text>
<text x="62.7" y="46.6">PA02</text>
<text x="74.5" y="44.9" transform="rotate(-90 74.5 44.9)">VDDCORE</text>
<text x="82.1" y="43.4" transform="rotate(-90 82.1 43.4)">VDDANA</text>
<text x="83" y="44">GPIOIN</text>
<text x="84.5" y="46.6">PB08</text>
<text x="96.5" y="43.4">GND</text>
<text x="172.7" y="44">10u</text>
<text x="188.5" y="42.8">EN</text>
<text x="193.9" y="46.5" transform="rotate(-90 193.9 46.5)">GND</text>
<text x="208.3" y="44">10u</text>
<text x="245.1" y="45.3">WS2812</text>
<text x="245.1" y="42.8">D102</text>
<text x="262.8" y="45.3">WS2812</text>
<text x="262.9" y="42.8">D103</text>
<text x="25.4" y="49.1">18p</text>
<text x="39.4" y="49.1">18p</text>
<text x="50.6" y="49.1">+3V3</text>
<text x="62.7" y="49.1">ANAREF</text>
<text x="62.7" y="51.7">PA04</text>
<text x="84.5" y="51.7">PB10</text>
<text x="84.5" y="49.1">PB09</text>
<text x="126.9" y="52.9">D101</text>
<text x="135.9" y="52.9">R102</text>
<text x="178.3" y="50.4">GND</text>
<text x="203.7" y="50.4">GND</text>
<text x="245.4" y="52.9">IN</text>
<text x="251.2" y="52.9">OUT</text>
<text x="251.2" y="50.4">VCC</text>
<text x="263.1" y="52.9">IN</text>
<text x="269" y="52.9">OUT</text>
<text x="269" y="50.4">VCC</text>
<text x="29.7" y="55.5">GND GND</text>
<text x="62.7" y="54.2">PA05</text>
<text x="62.7" y="56.7">PA06</text>
<text x="62.7" y="59.3">PA07</text>
<text x="84.5" y="54.2">PB11</text>
<text x="84.5" y="56.7">PB22</text>
<text x="84.5" y="59.3">PB23</text>
<text x="126" y="55.5">Orange</text>
<text x="135.9" y="55.5">330R</text>
<text x="144.8" y="59.3">GND</text>
<text x="191" y="55.5">GND</text>
<text x="250.9" y="55.5">GND</text>
<text x="268.7" y="55.5">GND</text>
<text x="62.7" y="61.8">PA08</text>
<text x="62.7" y="64.4">PA09</text>
<text x="274" y="64.4">GND</text>
<text x="62.7" y="66.9">PA10</text>
<text x="62.7" y="69.4">PA11</text>
<text x="62.7" y="72">PA12</text>
<text x="125.3" y="72">SW_Push</text>
<text x="126.3" y="69.4">SW101</text>
<text x="62.7" y="74.5">PA13</text>
<text x="62.7" y="77.1">PA14</text>
<text x="116.6" y="77.1">GND</text>
<text x="62.7" y="79.6">PA15</text>
<text x="62.7" y="82.1">PA16</text>
<text x="199.9" y="82.1">+5V</text>
<text x="251.5" y="82.1">ESD101</text>
<text x="62.7" y="84.7">PA17</text>
<text x="62.7" y="87.2">PA18</text>
<text x="62.7" y="89.8">PA19</text>
<text x="121.9" y="88.5">CORTEX-DEBUG</text>
<text x="127.1" y="86">J102</text>
<text x="179.1" y="87.2">JAE_DX07S016JA3</text>
<text x="179.2" y="84.7">J103</text>
<text x="205.7" y="87.2">PWR_FLAG</text>
<text x="251.6" y="84.7">RCLAMP0582N</text>
<text x="252" y="89.8">I/O2</text>
<text x="258.5" y="89.8">VBUS</text>
<text x="269.9" y="89.8">+5V</text>
<text x="62.7" y="92.3">PA20</text>
<text x="62.7" y="94.8">PA21</text>
<text x="107.7" y="93.6">+3V3</text>
<text x="119.9" y="93.6">VCC</text>
<text x="133.1" y="93.6">SWDIO</text>
<text x="193.8" y="92.3">VBUS</text>
<text x="213.5" y="94.8">5k1</text>
<text x="213.7" y="92.3">R103</text>
<text x="252" y="92.3">I/O1</text>
<text x="259.6" y="92.3">GND</text>
<text x="269.9" y="92.3">GND</text>
<text x="62.7" y="97.4">PA22</text>
<text x="62.7" y="99.9">PA23</text>
<text x="132.8" y="96.1">SWCLK</text>
<text x="194.9" y="97.4">CC1</text>
<text x="194.9" y="99.9">CC2</text>
<text x="222.3" y="97.4">GND</text>
<text x="222.3" y="99.9">GND</text>
<text x="62.7" y="102.5">USB-</text>
<text x="62.7" y="105">USB+</text>
<text x="62.7" y="107.5">PA27</text>
<text x="108.9" y="103.7">GND</text>
<text x="119.9" y="103.7">GND</text>
<text x="133.2" y="103.7">RESET</text>
<text x="195.8" y="105">D-</text>
<text x="195.8" y="107.5">D-</text>
<text x="213.4" y="102.5">R104</text>
<text x="213.4" y="105">5k1</text>
<text x="62.7" y="110.1">PA30</text>
<text x="62.7" y="112.6">PA31</text>
<text x="195.8" y="110.1">D+</text>
<text x="195.8" y="112.6">D+</text>
<text x="245.1" y="112.6">R105</text>
<text x="260.4" y="112.6">C113</text>
<text x="245.1" y="115.2">1M</text>
<text x="260.4" y="115.2">0u1</text>
<text x="45.5" y="122.8">+3V3</text>
<text x="54.6" y="125.3">R101</text>
<text x="62.7" y="120.2">~{RESET}</text>
<text x="74.5" y="124" transform="rotate(-90 74.5 124)">GND</text>
<text x="77.1" y="124" transform="rotate(-90 77.1 124)">GNDANA</text>
<text x="79.6" y="124" transform="rotate(-90 79.6 124)">PAD</text>
<text x="182.5" y="124" transform="rotate(-90 182.5 124)">SHIELD</text>
<text x="190.1" y="124" transform="rotate(-90 190.1 124)">GND</text>
<text x="193.7" y="120.2">SBU1</text>
<text x="193.7" y="122.8">SBU2</text>
<text x="250.7" y="121.5">GND</text>
<text x="54.7" y="127.9">100k</text>
<text x="80.8" y="127.9">U102</text>
<text x="80.8" y="130.4">ATSAMD51G</text>
<text x="167.9" y="129.1">PWR_FLAG</text>
<text x="193" y="129.1">PWR_FLAG</text>
<text x="71.6" y="132.9">GND</text>
<text x="187.2" y="135.5">GND</text>
<text x="259.1" y="148.2">SPACER101</text>
<text x="274.3" y="149.5">FID101</text>
<text x="176.5" y="150.7">ICON102</text>
<text x="176.5" y="153.3">V2-logo</text>
<text x="206.4" y="155.2">SWB101</text>
<text x="259.1" y="150.7">9774030243</text>
<text x="274.3" y="152">Fiducial</text>
<text x="206.4" y="158.3">Button-bottom</text>
<text x="259.1" y="160.9">SPACER102</text>
<text x="274.3" y="160.9">FID102</text>
<text x="259.1" y="163.4">9774030243</text>
<text x="274.3" y="163.4">Fiducial</text>
<text x="81.3" y="168.2">DMX Out</text>
<text x="82.7" y="172.3">DMX-Data</text>
<text x="176.2" y="172.6">Board_dmx</text>
<text x="176.3" y="170.1">ICON101</text>
<text x="206.8" y="170.4">INFO102</text>
<text x="206.8" y="173.3">Layer_Numbers</text>
<text x="274.3" y="172.3">FID103</text>
<text x="274.3" y="174.9">Fiducial</text>
<text x="176.2" y="187.6">INFO101</text>
</g>
<g font-size="1.8" fill="#0f0f0f">
<text x="64.8" y="21.3">VDDCORE</text>
<text x="260.3" y="28.9">Button</text>
<text x="44.4" y="40.4">XIN32</text>
<text x="44.4" y="42.9">XOUT32</text>
<text x="229.9" y="51.8">Button-LED</text>
<text x="113" y="58.1">LED-onboard</text>
<text x="44.4" y="65.8">Button</text>
<text x="44.4" y="70.8">Button-LED</text>
<text x="136.3" y="75.9">RESET</text>
<text x="242.6" y="88.6">USB-</text>
<text x="143.8" y="92.4">SWDIO</text>
<text x="242.6" y="91.2">USB+</text>
<text x="44.4" y="101.3">USB-</text>
<text x="44.4" y="96.2">DMX-Data</text>
<text x="199.4" y="96.3">A5 USB-CC1</text>
<text x="202.8" y="98.8">USB-CC2</text>
<text x="44.4" y="103.9">USB+</text>
<text x="44.4" y="106.4">LED-onboard</text>
<text x="206.5" y="106.4">USB-</text>
<text x="44.4" y="111.5">SWDIO</text>
<text x="44.4" y="108.9">SWCLK</text>
<text x="206.5" y="108.9">USB+</text>
<text x="44.4" y="119.1">RESET</text>
<text x="67.3" y="171.2">DMX-Data</text>
</g>
<g font-size="1.8" fill="#a90000">
<text x="70.9" y="35.6" transform="rotate(-90 70.9 35.6)">43</text>
<text x="73.4" y="35.6" transform="rotate(-90 73.4 35.6)">41</text>
<text x="78.5" y="35.6" transform="rotate(-90 78.5 35.6)">17</text>
<text x="81" y="35" transform="rotate(-90 81 35)">6</text>
<text x="60.3" y="40.4">1</text>
<text x="90.1" y="40.4">47</text>
<text x="186" y="41.7">7</text>
<text x="186" y="39.1">8</text>
<text x="198.7" y="39.1">1</text>
<text x="60.3" y="42.9">2</text>
<text x="60.3" y="45.5">3</text>
<text x="90.1" y="42.9">48</text>
<text x="90.7" y="45.5">7</text>
<text x="59.6" y="53.1">10</text>
<text x="60.3" y="50.5">9</text>
<text x="90.1" y="50.5">19</text>
<text x="90.1" y="53.1">20</text>
<text x="90.7" y="48">8</text>
<text x="192.8" y="49" transform="rotate(-90 192.8 49)">5</text>
<text x="243.1" y="51.8">3</text>
<text x="255.8" y="51.8">1</text>
<text x="255.8" y="49.3">4</text>
<text x="260.9" y="51.8">3</text>
<text x="273.6" y="51.8">1</text>
<text x="273.6" y="49.3">4</text>
<text x="59.6" y="55.6">11</text>
<text x="59.6" y="58.2">12</text>
<text x="90.1" y="55.6">37</text>
<text x="90.1" y="58.2">38</text>
<text x="255.8" y="54.4">2</text>
<text x="273.6" y="54.4">2</text>
<text x="59.6" y="60.7">13</text>
<text x="59.6" y="63.2">14</text>
<text x="59.6" y="65.8">15</text>
<text x="59.6" y="68.3">16</text>
<text x="59.6" y="70.9">21</text>
<text x="59.6" y="73.4">22</text>
<text x="59.6" y="75.9">23</text>
<text x="59.6" y="78.5">24</text>
<text x="59.6" y="81">25</text>
<text x="59.6" y="83.6">26</text>
<text x="59.6" y="86.1">27</text>
<text x="59.6" y="88.6">28</text>
<text x="249.5" y="88.6">5</text>
<text x="264.7" y="88.6">6</text>
<text x="59.6" y="91.2">29</text>
<text x="59.6" y="93.7">30</text>
<text x="117.4" y="92.5">1</text>
<text x="140.3" y="92.5">2</text>
<text x="140.3" y="95">4</text>
<text x="200" y="91.2">V</text>
<text x="249.5" y="91.2">4</text>
<text x="264.7" y="91.2">1</text>
<text x="59.6" y="96.3">31</text>
<text x="59.6" y="98.8">32</text>
<text x="59.6" y="101.3">33</text>
<text x="199.3" y="98.8">B5</text>
<text x="199.4" y="96.3">A5</text>
<text x="59.6" y="103.9">34</text>
<text x="59.6" y="106.4">39</text>
<text x="117.4" y="102.6">3</text>
<text x="139.7" y="102.6">10</text>
<text x="199.3" y="106.4">B7</text>
<text x="199.4" y="103.9">A7</text>
<text x="59.6" y="109">45</text>
<text x="59.6" y="111.5">46</text>
<text x="199.3" y="111.5">B6</text>
<text x="199.4" y="109">A6</text>
<text x="59.6" y="119.1">40</text>
<text x="199.4" y="119.1">A8</text>
<text x="199.3" y="121.7">B8</text>
<text x="73.4" y="127" transform="rotate(-90 73.4 127)">18</text>
<text x="75.9" y="126.4" transform="rotate(-90 75.9 126.4)">5</text>
<text x="78.5" y="127" transform="rotate(-90 78.5 127)">49</text>
<text x="181.4" y="126.4" transform="rotate(-90 181.4 126.4)">S</text>
<text x="189" y="126.5" transform="rotate(-90 189 126.5)">G</text>
</g>
<g font-size="1.8" fill="#0000c2">
<text x="102.1" y="43.3">Revision</text>
<text x="111.1" y="43.3">2</text>
<text x="113" y="124.1">-</text>
<text x="115.7" y="124.1">Silicon</text>
<text x="123.3" y="124.1">bug</text>
<text x="128" y="124.1">CHIP003-161</text>
<text x="217.8" y="125.6">connected</text>
<text x="228.7" y="125.6">to</text>
<text x="231.7" y="125.6">a</text>
<text x="234" y="125.6">legacy</text>
<text x="241.3" y="125.6">device</text>
<text x="248.5" y="125.6">port.</text>
<text x="104.8" y="126.1">VDDANA as</text>
<text x="116.4" y="126.1">the</text>
<text x="120.6" y="126.1">DAC Reference</text>
<text x="135.9" y="126.1">non-functional.</text>
<text x="210.2" y="129.6">The</text>
<text x="210.2" y="131.7">Rd (5.1</text>
<text x="214.6" y="129.6">CC pins</text>
<text x="223.4" y="129.6">are</text>
<text x="227.6" y="129.6">pulled-down</text>
<text x="231.1" y="131.7">to</text>
<text x="234.1" y="131.7">indicate</text>
<text x="241" y="129.6">to</text>
<text x="242.9" y="131.7">that</text>
<text x="244" y="129.6">GND</text>
<text x="104.8" y="132.3">RESET -</text>
<text x="104.8" y="134.4">Internal</text>
<text x="113.3" y="134.4">pull-up</text>
<text x="121.9" y="134.4">non-functional.</text>
<text x="122.1" y="132.3">bug</text>
<text x="210.2" y="133.7">VBUS should</text>
<text x="223.7" y="133.7">be</text>
<text x="227.1" y="133.7">supplied</text>
<text x="236.3" y="133.7">by</text>
<text x="239.6" y="133.7">the</text>
<text x="243.7" y="133.7">host.</text>
</g>
<g font-size="1.1" fill="#840000">
<text x="247.6" y="55.2">RGB</text>
<text x="265.4" y="55.2">RGB</text>
</g>
</svg>
